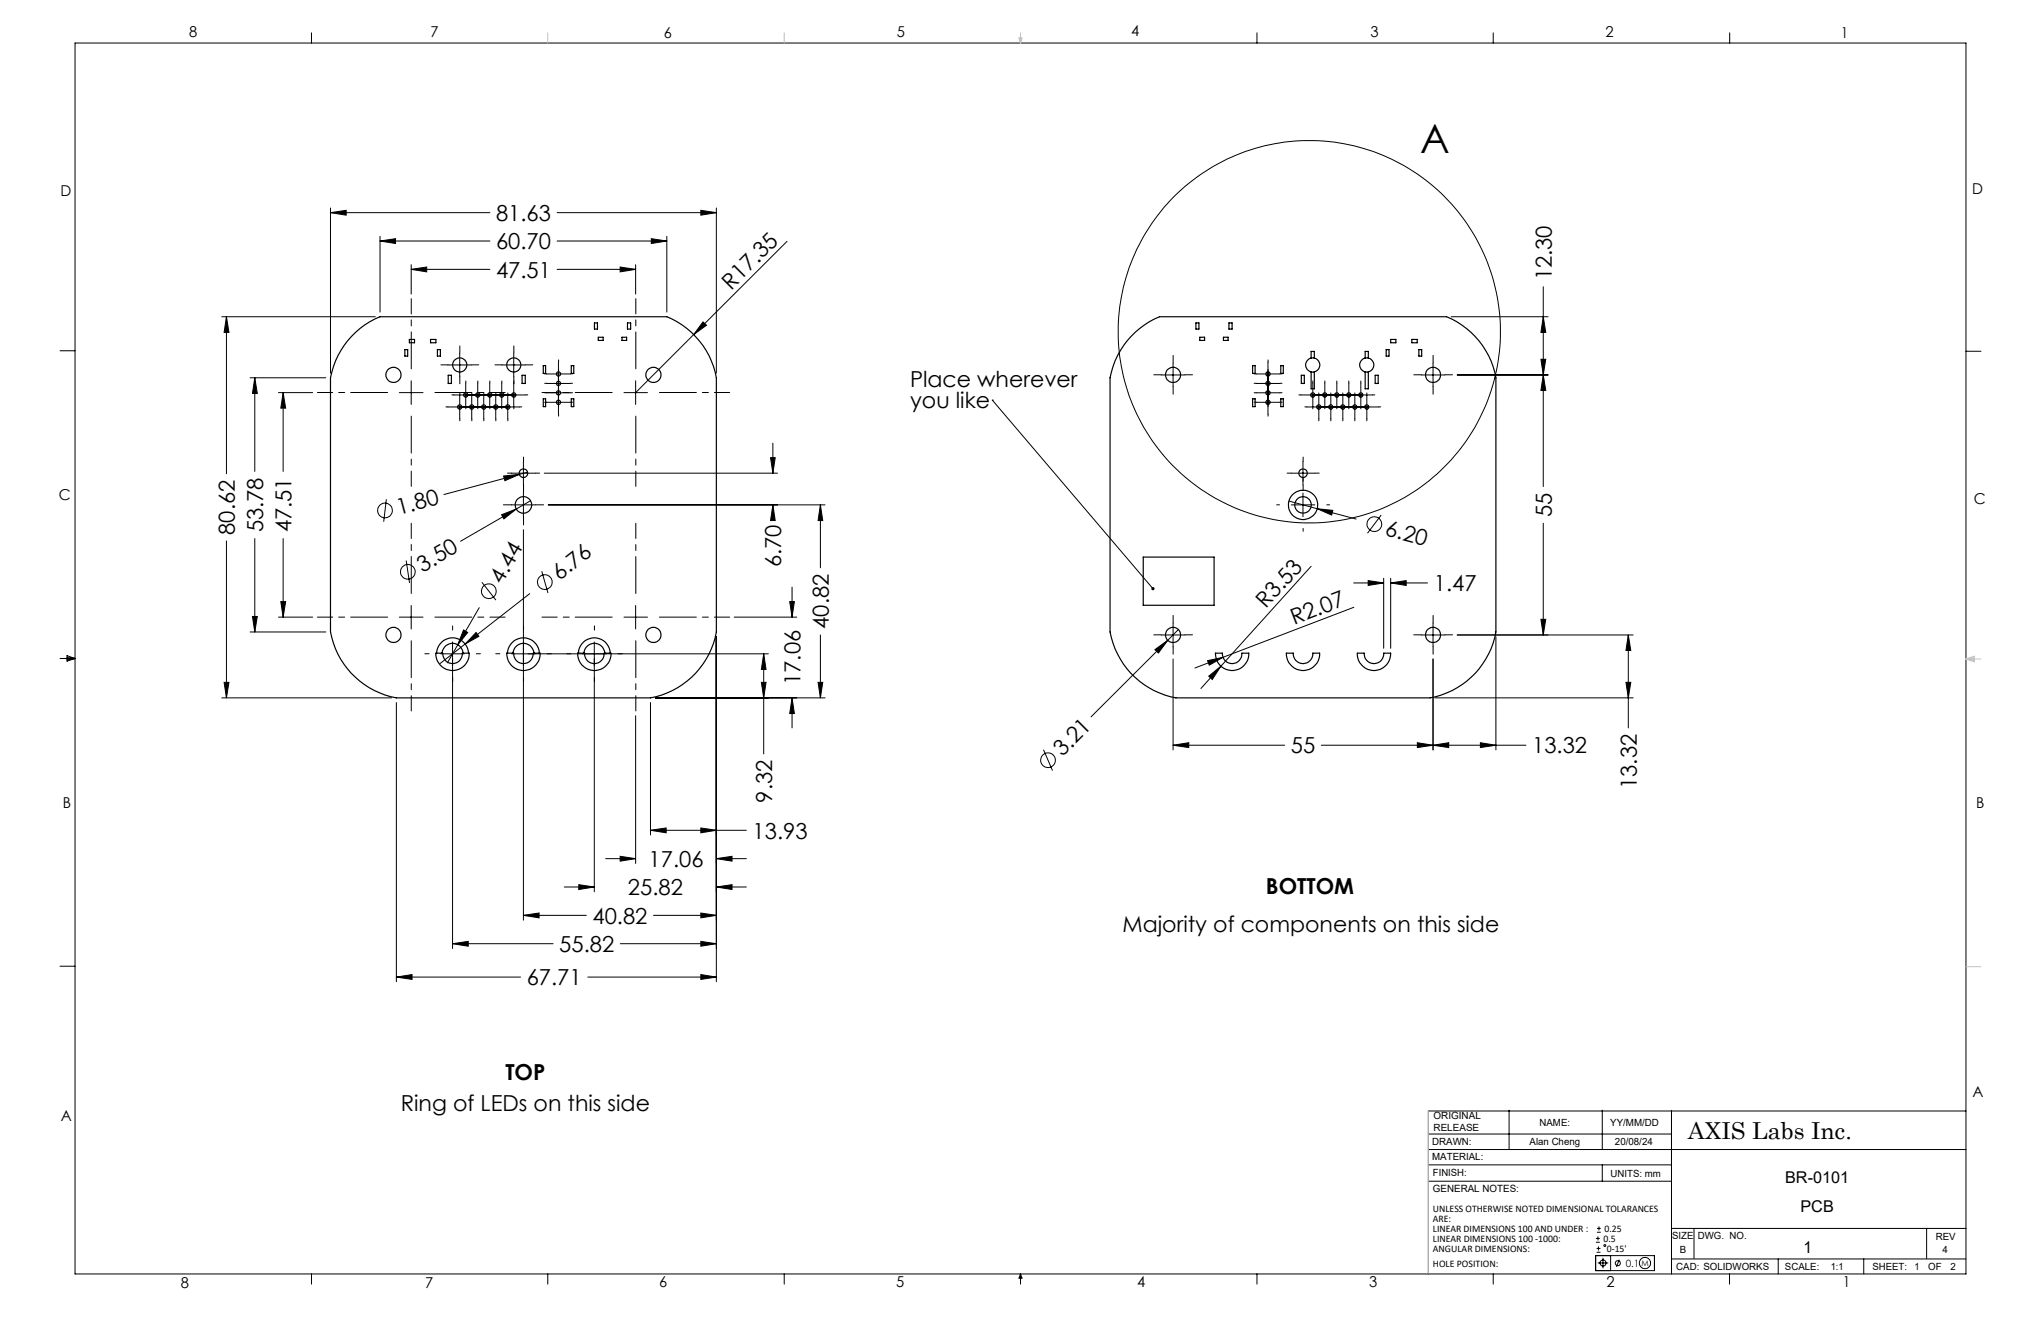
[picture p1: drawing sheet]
<svg xmlns="http://www.w3.org/2000/svg" width="432mm" height="279mm" viewBox="0 0 432 279" stroke-linecap="round" stroke-linejoin="round" font-family="sans-serif">
<g fill="none" stroke="#000" stroke-width=".21">
<path d="M15.9 9.1h400v260.4h-400zM65.9 6.9v2.2M265.9 6.9v2.2M315.9 6.9v2.2M365.9 6.9v2.2M69.9 45l3.3-.5v1zM69.9 44v34.9M69.9 45h33.7M80.4 51l3.3-.5v1zM80.4 50v16M80.4 51h23.2M87 57l3.3-.5v1z"/>
<path d="M87 56v6.2M87 57h16.6M117.9 51h23.2M117.9 45h33.7M117.9 57h16.6M131.2 56.5l3.3 .5-3.3 .5zM134.5 56v6.2M137.8 50.5l3.3 .5-3.3 .5zM141.1 50v16M148.3 44.5l3.3 .5-3.3 .5zM151.6 44v34.9M166.5 51l-19.7 19.8"/>
<path d="M12.7 74.2h3.2M46.9 67h32.5M47.9 67l.5 3.3h-1zM47.9 67v33.2M52.9 79.9h16M53.9 79.9v19.8M53.9 79.9l.5 3.3h-1zM94.8 77.2h5M97.3 74.7v5M106.2 77.2h5M108.7 74.7v5M115.6 79.1h5"/>
<path d="M118.1 76.6v11M146.8 70.8l-12.3 12.2M148.7 68.1l.8 .7-2.7 2zM245.7 79.3h5M248.2 76.8v5M265.7 79.1h5.1M268.3 76.6v11M300.7 79.3h5M303.2 76.8v5M307 67h20.5M308.3 79.3h19.2M326 76h1l-.5 3.3z"/>
<path d="M326.5 60.6v42.3M326.5 79.3l.5 3.3h-1zM326.5 67l.5 3.3h-1zM415.9 74.3h3.2M58.9 83h7.2M59.9 83l.5 3.3h-1zM59.9 83v16.7M84.5 83h5M87 80.5v5M94.8 86.1h15.1M96 83.5h15.2M97.3 83.6v5"/>
<path d="M98.5 81v5M99.8 83.6v5M101.1 81v5M102.3 83.6v5M103.6 81v5M104.9 83.6v5M106.2 81v5M107.4 83.6v5M108.7 81v5M110.7 97.6v5M111.6 99.9l-1.7 .4M115.6 81.1h5"/>
<path d="M115.6 83.1h5M115.6 85.1h5M132 83h5M134.5 80.5v5M163 96.8h1l-.5 3.3zM163.5 93.7v6.4M209.9 84.6h.1M209.9 84.6l34 39.9M265.7 81.1h5.1M265.7 83.1h5.1M265.7 85.1h5.1M275.2 83.5h15.2"/>
<path d="M275.7 97.6v5M276.5 86.1h15.1M277.7 81v5M279 83.6v5M280.3 81v5M281.6 83.6v5M282.8 81v5M284.1 83.6v5M285.4 81v5M286.6 83.6v5M287.9 81v5M289.2 83.6v5"/>
<path d="M47.9 114.4v33.2M53.9 113.9v19.8M59.9 113.9v16.6M81.7 105.6l-.5 4.7M85.9 118.6l.7 4.7M106.1 108.9l3.1-1.2-2.6 2zM106.5 100.7l3.4-.4-3.1 1.4zM108.2 106.8h5M108.2 100.1h5M109.9 100.3l-16 4.3M110.7 104.3v5M110.7 112v82.6"/>
<path d="M112.3 105.9l-14.9 8.6M115.1 100.1h49.4M116 106.8h58.6M163.5 106.8v2.8M163.5 106.8l.5 3.3h-1zM173.6 106.8v13.3M173.6 106.8l.5 3.3h-1zM272.7 106l6 1.6M273.2 106.8h5M273.2 100.1h5M275.7 104.3v5M277.4 119.8l-19.1 21.1"/>
<path d="M278.7 107.6l8.2 2.2M278.7 107.6l3.3 .4-.3 .9zM292.2 108.9l-2.9 3.9M326.5 110.7v23.6M12.7 139.3h3.2M14.2 139.1l1.7 .2M14.2 138.7l1.7 .6-1.7 .5zM15.9 139.3l-1.7 .3M52.9 133.7h16M53.4 130.4h1l-.5 3.3zM58.9 130.5h7.2M59.4 127.2h1l-.5 3.3z"/>
<path d="M84.5 130.5h5M87 128.1v4.9M93.2 138.3h5M95.7 135.8v64.8M96.8 136.4l-2.1 3.8M98.1 133.2l.9 .6-2.2 2.6zM100.7 133.8l.6 .8-2.9 1.6zM101.4 128.5l-4.6 7.9M102 123.2l2.9 3.7M108.2 138.3h54.4M112.1 125.6l-19 14.8M114.6 120.8l1.3 4.6"/>
<path d="M125.7 135.8v52.8M132 130.5h5M134.5 128.1v4.9M151.6 134.7v72.9M155.3 130.5h13.3M161.6 138.3v21.2M161.6 138.3l.5 3.3h-1zM167.1 127.2h1l-.5 3.3zM167.6 124.2v6.3M173.6 134.3v13.3M244.3 137.4l2.8-2-2 2.7zM245.7 134.3h5"/>
<path d="M247.1 135.4l-16.3 16.2M248.2 139.4v19.2M248.2 131.8v5M249.3 133.1l-2.2 2.3M255.5 139.7l3.2-.7-2.9 1.7zM286.4 123.3h6.3M286.4 128.4l-33.6 12.9M289.5 122.8l3.2 .5-3.2 .5zM292.7 122.3v14.8M294.2 123.3l3.3-.5v1zM294.2 122.3v14.8M294.2 123.3h7.8"/>
<path d="M300.7 134.3h5M303.2 139.4v19.2M303.2 131.8v5M308.3 134.3h37.2M316.5 134.7v23.9M326 131h1l-.5 3.3zM344.5 134.3l.5 3.3h-1zM344.5 134.3v19.7M46.9 147.6h36M47.4 144.3h1l-.5 3.3zM83.9 148.6v59M134.5 151.4v31.2"/>
<path d="M137.6 148.6v28M138.6 147.6h36M161.1 144.3h1l-.5 3.3zM167.6 147.6v6.4M167.6 147.6l.5 3.3h-1zM173.1 144.3h1l-.5 3.3zM220.8 158.6l1.9 4.4M248.2 157.6l3.3-.5v1zM248.2 157.6h23.6M255.7 143l2.6-2.1-1.8 2.8zM258.3 140.9l-4.2 4.7M279.5 157.6h43.3"/>
<path d="M299.9 157.1l3.3 .5-3.3 .5zM303.2 157.6l3.3-.5v1zM303.6 147.6h41.9M313.2 157.1l3.3 .5-3.3 .5zM344 144.3h1l-.5 3.3zM137.6 175.6l3.3-.5v1zM137.6 175.6h20.3M148.3 175.1l3.3 .5-3.3 .5zM95.7 199.6l3.4-.5v1zM95.7 199.6h21.3M110.7 193.6l3.4-.5v1zM110.7 193.6h13.3"/>
<path d="M119.4 187.6h6.3M122.4 187.1l3.3 .5-3.3 .5zM128.1 181.6h6.4M131.2 181.1l3.3 .5-3.3 .5zM131.2 199.6h20.4M138.3 193.6h13.3M148.3 193.1l3.3 .5-3.3 .5zM148.3 199.1l3.3 .5-3.3 .5zM151.6 187.6l3.3-.5v1zM151.6 187.6h6.3M151.6 181.6l3.3-.5v1zM151.6 181.6h6.3"/>
<path d="M12.7 204.4h3.2M83.9 206.7l3.3-.6v1.1zM83.9 206.7h26.2M124.4 206.7h27.2M148.3 206.1l3.3 .6-3.3 .5zM302.2 239.9h51.4M319.3 234.8v8.3M339 234.8v8.3M353.6 234.9v34.6M415.9 235h-113.7v34.5M302.2 243.1h113.7M302.2 246.4h51.4"/>
<path d="M302.2 249.8h51.4M337.9 259.8h.8M338.3 259.4v.8M339 246.4v3.4M353.6 259.8h62.3M358.4 259.8v6.4M407.6 259.8v6.4M65.9 269.5v2.1M115.9 269.5v2.1M165.9 269.5v2.1M215.9 269.5v2.1M215.9 269.5l.3 .8h-.6z"/>
<path d="M265.9 269.5v2.1M315.9 269.5v2.1M337.6 265.6h12.4v3.1h-12.4zM337.6 262.7h.9M337.6 261.9h.9M337.8 264.9h.8M337.8 264.1h.8M337.9 260.6h.8M338 267.1h2.3M338.1 261.5v.9M338.2 263.6v.9M339.1 266v2.3"/>
<path d="M340.7 265.6v3.1M342.6 266.4l-.6 1.5M353.6 266.3h62.3M365.9 269.5v2.1M376.2 266.3v3.2M394.3 266.3v3.2"/>
<circle cx="277" cy="70.2" r="40.4"/>
<circle cx="81.4" cy="108" r="1.55"/>
<circle cx="290.8" cy="110.8" r="1.56"/>
<circle cx="86.3" cy="120.9" r="1.55"/>
<circle cx="103.4" cy="125" r="1.57"/>
<circle cx="115.3" cy="123.1" r="1.55"/>
<circle cx="221.7" cy="160.8" r="1.56"/>
<circle cx="339.1" cy="267.2" r=".65"/>
<circle cx="339.5" cy="263.4" r=".2"/>
<circle cx="342.3" cy="267.2" r=".54"/>
<circle cx="348" cy="267.1" r="1.2"/>
</g>
<g fill="none" stroke="#000" stroke-width=".21" stroke-dasharray="15.2 1.3 1.3 1.3">
<path d="M94.8 77.2h-1.5M97.3 74.7v-1.5M97.3 79.7v1.5M99.8 77.2h1.5M106.2 77.2h-1.5M108.7 74.7v-1.5M108.7 79.7v1.5M111.2 77.2h1.5M115.7 79.1h-.5M118.2 78.6v-.5M118.2 76.6v-.5M120.7 79.1h.4"/>
<path d="M245.7 79.3h-1.6M248.2 76.8v-1.6M250.7 79.3h1.6M265.8 79.1h-.5M268.3 78.6v-.5M268.3 76.6v-.5M270.8 79.1h.4M300.7 79.3h-1.6M303.2 76.8v-1.6M305.7 79.3h1.6M94.8 86.1h-.5M96.1 83.5h-.5"/>
<path d="M97.3 83.6v-.5M97.3 88.6v.4M97.3 86.1h-.4M98.6 81v-.4M98.6 86v.5M98.6 83.5h-.5M99.8 86.1h.4M99.8 83.6v-.5M99.8 88.6v.4M99.9 86.1h-.5M101.1 83.5h.4M101.1 81v-.4"/>
<path d="M101.1 86v.5M101.1 83.5h-.4M102.3 86.1h.5M102.4 83.6v-.5M102.4 88.6v.4M102.4 86.1h-.4M103.6 83.5h.4M103.6 81v-.4M103.6 86v.5M103.7 83.5h-.5M104.9 86.1h.4M104.9 83.6v-.5"/>
<path d="M104.9 88.6v.4M104.9 86.1h-.4M106.1 83.5h.5M106.2 81v-.4M106.2 86v.5M106.2 83.5h-.4M107.4 86.1h.5M107.4 83.6v-.5M107.4 88.6v.4M108.7 83.5h.4M108.7 81v-.4M108.7 86v.5"/>
<path d="M109.9 86.1h.5M110.8 97.6v-.9M111.2 83.5h.5M115.7 81.1h-.5M115.7 83.1h-.5M115.7 85.1h-.5M118.2 83.6v.4M118.2 80.6v-.5M118.2 85.6v.4M118.2 82.6v-.5M118.2 87.6v.4M118.2 81.6v.4"/>
<path d="M120.7 81.1h.4M120.7 83.1h.4M120.7 85.1h.4M248.2 81.8v1.6M265.8 81.1h-.5M265.8 83.1h-.5M265.8 85.1h-.5M268.3 83.6v.4M268.3 80.6v-.5M268.3 85.6v.4M268.3 82.6v-.5M268.3 87.6v.4"/>
<path d="M268.3 81.6v.4M270.8 81.1h.4M270.8 83.1h.4M270.8 85.1h.4M275.2 83.5h-.4M275.7 97.6v-.9M276.5 86.1h-.4M277.7 81v-.4M277.7 86v.5M277.8 83.5h-.5M279 83.6v-.5M279 88.6v.4"/>
<path d="M279.1 86.1h-.5M280.2 83.5h.5M280.3 81v-.4M280.3 86v.5M280.3 83.5h-.4M281.5 86.1h.5M281.6 83.6v-.5M281.6 88.6v.4M281.6 86.1h-.5M282.8 83.5h.4M282.8 81v-.4M282.8 86v.5"/>
<path d="M282.9 83.5h-.5M284.1 86.1h.4M284.1 83.6v-.5M284.1 88.6v.4M284.1 86.1h-.4M285.3 83.5h.5M285.4 81v-.4M285.4 86v.5M285.4 83.5h-.4M286.6 86.1h.4M286.6 83.6v-.5M286.6 88.6v.4"/>
<path d="M286.7 86.1h-.5M287.9 83.5h.4M287.9 81v-.4M287.9 86v.5M289.1 86.1h.5M289.2 83.6v-.5M289.2 88.6v.4M290.4 83.5h.5M291.7 86.1h.4M303.2 81.8v1.6M108.3 106.8h-1.8M108.3 100.1h-.9"/>
<path d="M110.8 104.3v-1.8M110.8 109.3v1.7M110.8 102.6v.9M113.3 106.8h1.7M113.3 100.1h.9M270.7 106.8h-.6M273.2 100.1h-.9M275.7 101.8v-.6M275.7 111.8v.6M275.7 102.6v.9M278.2 100.1h.9M280.7 106.8h.6"/>
<path d="M90.8 138.3h-.9M95.8 133.3v-.9M100.8 138.3h.8M105.8 138.3h-.9M110.8 133.3v-.9M115.8 138.3h.8M120.8 138.3h-.9M125.8 133.3v-.9M130.8 138.3h.8M245.7 134.3h-1.6M248.2 131.8v-1.6M248.2 136.8v1.6"/>
<path d="M250.7 134.3h1.6M300.7 134.3h-1.6M303.2 131.8v-1.6M303.2 136.8v1.6M305.7 134.3h1.6M95.8 143.3v.9M110.8 143.3v.9M125.8 143.3v.9"/>
</g>
<g fill="none" stroke="#000" stroke-width=".21" stroke-dasharray="15.2 1.3 1.3 1.3" stroke-dashoffset="7.4">
<path d="M87 78v-14.8M134.5 78v-14.8M82 83h-14.8M87 88v14.9M92 83h14.9M129.5 83h-14.8M134.5 88v14.9M139.5 83h14.9M82 130.5h-14.8M87 125.5v-14.8M87 135.5v14.9M92 130.5h14.9"/>
<path d="M129.5 130.5h-14.8M134.5 125.5v-14.8M134.5 135.5v14.9M139.5 130.5h14.9"/>
</g>
<path d="M115.9 6.9v2.2M165.9 6.9v2.2M215.6 8h.6l-.3 1.1zM215.7 8l.2 1.1M215.9 6.9v2.2M216 8l-.1 1.1M415.9 139.4h3.2M415.9 139.4l1.8-.6v1.2zM415.9 139.4l1.8 .3M417.7 139.2l-1.8 .2M415.9 204.5h3.2M302.2 235v34.3" fill="none" stroke="#c0c0c0" stroke-width=".21"/>
<g fill="#000">
<path d="M148.7 68.1l.8 .7-2.7 2zM106.1 108.9l3.1-1.2-2.6 2zM106.5 100.7l3.4-.4-3.1 1.4zM278.7 107.6l3.3 .4-.3 .9zM98.1 133.2l.9 .6-2.2 2.6zM100.7 133.8l.6 .8-2.9 1.6zM243.7 124.2a.34 .34 0 0 1 .5 .1 .34 .34 0 0 1 0 .4l-.3-.2 .2 .3a.35 .35 0 0 1-.5-.1 .35 .35 0 0 1 .1-.5zM244.3 137.4l2.8-2-2 2.7zM255.5 139.7l3.2-.7-2.9 1.7zM255.7 143l2.6-2.1-1.8 2.8z"/>
<path d="M69.9 45l3.3-.5v1zM148.3 44.5l3.3 .5-3.3 .5zM110.7 193.6l3.4-.5v1zM148.3 193.1l3.3 .5-3.3 .5zM122.4 187.1l3.3 .5-3.3 .5zM151.6 187.6l3.3-.5v1zM95.7 199.6l3.4-.5v1zM148.3 199.1l3.3 .5-3.3 .5z"/>
<path d="M80.4 51l3.3-.5v1zM137.8 50.5l3.3 .5-3.3 .5zM303.2 157.6l3.3-.5v1zM313.2 157.1l3.3 .5-3.3 .5zM289.5 122.8l3.2 .5-3.2 .5zM294.2 123.3l3.3-.5v1z"/>
<path d="M131.2 56.5l3.3 .5-3.3 .5zM87 57l3.3-.5v1zM299.9 157.1l3.3 .5-3.3 .5zM248.2 157.6l3.3-.5v1z"/>
<path d="M47.9 67l.5 3.3h-1zM47.4 144.3h1l-.5 3.3zM163 96.8h1l-.5 3.3zM163.5 106.8l.5 3.3h-1zM173.6 106.8l.5 3.3h-1zM173.1 144.3h1l-.5 3.3zM59.9 83l.5 3.3h-1zM59.4 127.2h1l-.5 3.3zM167.1 127.2h1l-.5 3.3zM167.6 147.6l.5 3.3h-1zM161.6 138.3l.5 3.3h-1zM161.1 144.3h1l-.5 3.3zM344.5 134.3l.5 3.3h-1zM344 144.3h1l-.5 3.3z"/>
<path d="M53.4 130.4h1l-.5 3.3zM53.9 79.9l.5 3.3h-1zM326 131h1l-.5 3.3zM326.5 79.3l.5 3.3h-1zM326 76h1l-.5 3.3zM326.5 67l.5 3.3h-1z"/>
<path d="M151.6 181.6l3.3-.5v1zM131.2 181.1l3.3 .5-3.3 .5zM148.3 175.1l3.3 .5-3.3 .5zM137.6 175.6l3.3-.5v1zM148.3 206.1l3.3 .6-3.3 .5zM83.9 206.7l3.3-.6v1.1z"/>
</g>
<g fill="none" stroke="#000" stroke-width=".25">
<path d="M74.3 71.2a16.6 16.6 0 0 1 6.1-4.2h60.7a17.4 17.4 0 0 1 10.5 12.9v53.8a17.3 17.3 0 0 1-14 13.9h-53.7a17.4 17.4 0 0 1-14-13.9v-53.8a17.3 17.3 0 0 1 4.4-8.7zM85.7 73.9h.6v1.4h-.6zM86.6 71.8h1.1v.7h-1.1zM91.1 71.8h1.1v.7h-1.1zM92.5 73.9h.7v1.4h-.7zM94.8 79.4h.7v1.7h-.7zM110.5 79.4h.6v1.7h-.6zM114.9 77.3h.5v1.7h-.5zM120.9 77.3h.5v1.7h-.5zM125.8 68.3h.6v1.3h-.6zM126.6 71.3h1v.7h-1zM131.6 71.3h1v.7h-1z"/>
<path d="M132.8 68.3h.6v1.3h-.6zM239.3 71.2a17.4 17.4 0 0 1 6-4.2h60.7a17.2 17.2 0 0 1 10.5 12.9v53.8a17.2 17.2 0 0 1-13.9 13.9h-53.8a17.4 17.4 0 0 1-14-13.9v-53.8a17.3 17.3 0 0 1 4.5-8.7zM253 68.3h.6v1.3h-.6zM253.8 71.3h1v.7h-1zM258.8 71.3h1v.7h-1zM260 68.3h.7v1.3h-.7zM265 77.3h.5v1.7h-.5zM271 77.3h.5v1.7h-.5zM275.3 79.4h.6v1.7h-.6zM277.4 75.7a1.5 1.5 0 0 0-1.2 1.5 1.5 1.5 0 0 0 1.2 1.5M277.4 75.7h.7M277.4 78.7h.7"/>
<path d="M277.4 78.7v3.5h.7v-3.5M277.4 75.7v-1.4h.7v1.4M278.1 75.7a1.5 1.5 0 0 1 1.1 1.5 1.5 1.5 0 0 1-1.1 1.5M288.8 75.7a1.5 1.5 0 0 0-1.2 1.5 1.5 1.5 0 0 0 1.2 1.5M288.8 75.7h.7M288.8 78.7h.7M288.8 78.7v3.5h.7v-3.5M288.8 75.7v-1.4h.7v1.4M289.5 75.7a1.5 1.5 0 0 1 1.2 1.5 1.5 1.5 0 0 1-1.2 1.5M290.9 79.4h.7v1.7h-.7zM293.3 73.9h.6v1.4h-.6zM294.2 71.8h1.1v.7h-1.1z"/>
<path d="M298.7 71.8h1.1v.7h-1.1zM300.2 73.9h.6v1.4h-.6zM114.9 84.3h.5v1.7h-.5zM120.9 84.3h.5v1.7h-.5zM265 84.3h.5v1.7h-.5zM271 84.3h.5v1.7h-.5zM241.9 117.8h15v10.2h-15zM92.2 138.1h1.5a2.07 2.07 0 0 0 2 2.3 2.07 2.07 0 0 0 2.1-2.3h1.5a3.5 3.5 0 0 1-3.6 3.7 3.5 3.5 0 0 1-3.5-3.7zM92.4 138.1a3.4 3.4 0 0 1 3.3-3.2 3.4 3.4 0 0 1 3.4 3.2M93.5 138.1a2.23 2.23 0 0 1 2.2-2 2.23 2.23 0 0 1 2.3 2M107.2 138.1h1.5a2.07 2.07 0 0 0 2.1 2.3 2.07 2.07 0 0 0 2-2.3h1.5a3.5 3.5 0 0 1-3.6 3.7 3.5 3.5 0 0 1-3.5-3.7zM107.4 138.1a3.4 3.4 0 0 1 3.3-3.2 3.4 3.4 0 0 1 3.4 3.2"/>
<path d="M108.5 138.1a2.23 2.23 0 0 1 2.2-2 2.23 2.23 0 0 1 2.3 2M122.2 138.1h1.5a2.07 2.07 0 0 0 2 2.3 2.07 2.07 0 0 0 2.1-2.3h1.5a3.5 3.5 0 0 1-3.6 3.7 3.5 3.5 0 0 1-3.5-3.7zM122.4 138.1a3.4 3.4 0 0 1 3.3-3.2 3.4 3.4 0 0 1 3.4 3.2M123.5 138.1a2.21 2.21 0 0 1 2.2-2 2.21 2.21 0 0 1 2.3 2M257.1 138.1h1.5a2.07 2.07 0 0 0 2.1 2.3 2.07 2.07 0 0 0 2-2.3h1.5a3.5 3.5 0 0 1-3.5 3.7 3.5 3.5 0 0 1-3.6-3.7zM272.1 138.1h1.5a2.07 2.07 0 0 0 2.1 2.3 2.07 2.07 0 0 0 2-2.3h1.5a3.5 3.5 0 0 1-3.5 3.7 3.5 3.5 0 0 1-3.6-3.7zM287.2 138.1h1.4a2.07 2.07 0 0 0 2.1 2.3 2.07 2.07 0 0 0 2-2.3h1.5a3.5 3.5 0 0 1-3.5 3.7 3.5 3.5 0 0 1-3.5-3.7z"/>
<circle cx="83.2" cy="79.3" r="1.61"/>
<circle cx="97.3" cy="77.2" r="1.51"/>
<circle cx="108.7" cy="77.2" r="1.51"/>
<circle cx="118.2" cy="79.1" r=".46"/>
<circle cx="138.2" cy="79.3" r="1.61"/>
<circle cx="248.2" cy="79.3" r="1.6"/>
<circle cx="268.2" cy="79.1" r=".46"/>
<circle cx="303.2" cy="79.3" r="1.61"/>
<circle cx="97.3" cy="86.1" r=".46"/>
<circle cx="98.5" cy="83.5" r=".46"/>
<circle cx="99.8" cy="86.1" r=".46"/>
<circle cx="101.1" cy="83.5" r=".46"/>
<circle cx="102.3" cy="86.1" r=".46"/>
<circle cx="103.6" cy="83.5" r=".46"/>
<circle cx="104.9" cy="86.1" r=".46"/>
<circle cx="106.2" cy="83.5" r=".46"/>
<circle cx="107.4" cy="86.1" r=".46"/>
<circle cx="108.7" cy="83.5" r=".46"/>
<circle cx="118.2" cy="85.1" r=".46"/>
<circle cx="118.2" cy="83.1" r=".46"/>
<circle cx="118.2" cy="81.1" r=".44"/>
<circle cx="268.2" cy="81.1" r=".44"/>
<circle cx="268.2" cy="85.1" r=".46"/>
<circle cx="268.2" cy="83.1" r=".46"/>
<circle cx="277.7" cy="83.5" r=".46"/>
<circle cx="279" cy="86.1" r=".46"/>
<circle cx="280.3" cy="83.5" r=".46"/>
<circle cx="281.5" cy="86.1" r=".46"/>
<circle cx="282.8" cy="83.5" r=".46"/>
<circle cx="284.1" cy="86.1" r=".46"/>
<circle cx="285.4" cy="83.5" r=".46"/>
<circle cx="286.6" cy="86.1" r=".46"/>
<circle cx="287.9" cy="83.5" r=".46"/>
<circle cx="289.2" cy="86.1" r=".46"/>
<circle cx="110.7" cy="106.8" r="1.75"/>
<circle cx="110.7" cy="100.1" r=".91"/>
<circle cx="275.7" cy="106.8" r="1.75"/>
<circle cx="275.7" cy="106.8" r="3.1"/>
<circle cx="275.7" cy="100.1" r=".92"/>
<circle cx="83.2" cy="134.3" r="1.61"/>
<circle cx="138.2" cy="134.3" r="1.61"/>
<circle cx="248.2" cy="134.3" r="1.6"/>
<circle cx="303.2" cy="134.3" r="1.61"/>
</g>
<text font-size="8.5" x="300.4" y="32.4">A</text>
<text font-size="4.9" x="357.1" y="240.9">AXIS Labs Inc.</text>
<g font-size="4.7">
<text x="104.9" y="46.7">81.63</text>
<text x="104.9" y="52.7">60.70</text>
<text x="104.9" y="58.7">47.51</text>
<text x="328.3" y="59.3" transform="rotate(-90 328.3 59.3)">12.30</text>
<text x="154.7" y="61.5" transform="rotate(-45 154.7 61.5)">R17.35</text>
<text x="192.5" y="81.8">Place wherever</text>
<text x="192.5" y="86.4">you like</text>
<text x="49.7" y="113.1" transform="rotate(-90 49.7 113.1)">80.62</text>
<text x="55.7" y="112.6" transform="rotate(-90 55.7 112.6)">53.78</text>
<text x="61.7" y="112.6" transform="rotate(-90 61.7 112.6)">47.51</text>
<text x="84.4" y="108.9" transform="rotate(-15 84.4 108.9)">1.80</text>
<text x="292.8" y="113.2" transform="rotate(15 292.8 113.2)">6.20</text>
<text x="328.3" y="109.4" transform="rotate(-90 328.3 109.4)">55</text>
<text x="165.3" y="120" transform="rotate(-90 165.3 120)">6.70</text>
<text x="89.4" y="121.1" transform="rotate(-30 89.4 121.1)">3.50</text>
<text x="106.2" y="123.7" transform="rotate(-60 106.2 123.7)">4.44</text>
<text x="118.4" y="122.9" transform="rotate(-38 118.4 122.9)">6.76</text>
<text x="303.3" y="125">1.47</text>
<text x="267.8" y="128.9" transform="rotate(-48 267.8 128.9)">R3.53</text>
<text x="175.4" y="133" transform="rotate(-90 175.4 133)">40.82</text>
<text x="273.8" y="132.2" transform="rotate(-21 273.8 132.2)">R2.07</text>
<text x="169.4" y="144.9" transform="rotate(-90 169.4 144.9)">17.06</text>
<text x="224.8" y="160.2" transform="rotate(-45 224.8 160.2)">3.21</text>
<text x="273.1" y="159.4">55</text>
<text x="324.2" y="159.4">13.32</text>
<text x="346.3" y="166.9" transform="rotate(-90 346.3 166.9)">13.32</text>
<text x="163.4" y="169.8" transform="rotate(-90 163.4 169.8)">9.32</text>
<text x="159.2" y="177.4">13.93</text>
<text x="137.2" y="183.4">17.06</text>
<text x="132.8" y="189.4">25.82</text>
<text x="267.8" y="189">BOTTOM</text>
<text x="125.3" y="195.4">40.82</text>
<text x="237.5" y="197.2">Majority of components on this side</text>
<text x="118.3" y="201.4">55.82</text>
<text x="111.4" y="208.4">67.71</text>
<text x="106.9" y="228.3">TOP</text>
<text x="84.8" y="235.1">Ring of LEDs on this side</text>
</g>
<text font-size="3.5" x="381.6" y="265.1">1</text>
<g font-size="3.4">
<text x="377.7" y="250.2">BR-0101</text>
<text x="380.9" y="256.3">PCB</text>
</g>
<g font-size="3.2">
<text x="40" y="7.9">8</text>
<text x="91.1" y="7.9">7</text>
<text x="140.4" y="8.1">6</text>
<text x="189.8" y="7.9">5</text>
<text x="239.3" y="7.6">4</text>
<text x="289.9" y="7.9">3</text>
<text x="339.7" y="7.9">2</text>
<text x="389.5" y="8.1">1</text>
<text x="12.8" y="41.6">D</text>
<text x="417.3" y="41.1">D</text>
<text x="12.4" y="105.7">C</text>
<text x="417.6" y="106.5">C</text>
<text x="13.3" y="170.9">B</text>
<text x="418.1" y="170.8">B</text>
<text x="417.3" y="231.9">A</text>
<text x="12.9" y="237.2">A</text>
<text x="38.3" y="272.4">8</text>
<text x="89.9" y="272.4">7</text>
<text x="139.4" y="272.2">6</text>
<text x="189.6" y="272.2">5</text>
<text x="240.6" y="272.2">4</text>
<text x="289.7" y="272.2">3</text>
<text x="339.9" y="272.3">2</text>
<text x="389.9" y="272.3">1</text>
</g>
<g font-size="2.1">
<text x="303.3" y="236.6">ORIGINAL</text>
<text x="303.3" y="239.1">RELEASE</text>
<text x="325.7" y="238.1">NAME:</text>
<text x="340.7" y="238.2">YY/MM/DD</text>
<text x="303" y="242.1">DRAWN:</text>
<text x="303" y="245.3">MATERIAL:</text>
<text x="323.6" y="242.1">Alan Cheng</text>
<text x="341.7" y="242.1">20/08/24</text>
<text x="303.2" y="248.8">FINISH:</text>
<text x="340.8" y="248.8">UNITS: mm</text>
<text x="303.2" y="252.2">GENERAL NOTES:</text>
<text x="303.2" y="256.3">UNLESS OTHERWISE NOTED DIMENSIONAL TOLARANCES</text>
<text x="303.2" y="258.4">ARE:</text>
<text x="303.2" y="260.6">LINEAR DIMENSIONS 100 AND UNDER :</text>
<text x="303.2" y="262.7">LINEAR DIMENSIONS 100 -1000:</text>
<text x="339.2" y="262.7">0.5</text>
<text x="339.4" y="260.6">0.25</text>
<text x="353.8" y="262.1">SIZE</text>
<text x="359.2" y="262">DWG. NO.</text>
<text x="409.5" y="262.2">REV</text>
<text x="303.2" y="264.8">ANGULAR DIMENSIONS:</text>
<text x="303.2" y="268">HOLE POSITION:</text>
<text x="339.9" y="264.8">0-15'</text>
<text x="343.9" y="267.9">0.1</text>
<text x="354.6" y="268.6">CAD: SOLIDWORKS</text>
<text x="355.4" y="265.1">B</text>
<text x="377.6" y="268.6">SCALE:</text>
<text x="387.3" y="268.6">1:1</text>
<text x="396.1" y="268.6">SHEET:</text>
<text x="405" y="268.6">1</text>
<text x="407.9" y="268.6">OF</text>
<text x="410.9" y="264.9">4</text>
<text x="412.6" y="268.6">2</text>
</g>
<text font-size="1.7" x="347.3" y="267.7">M</text>
</svg>
